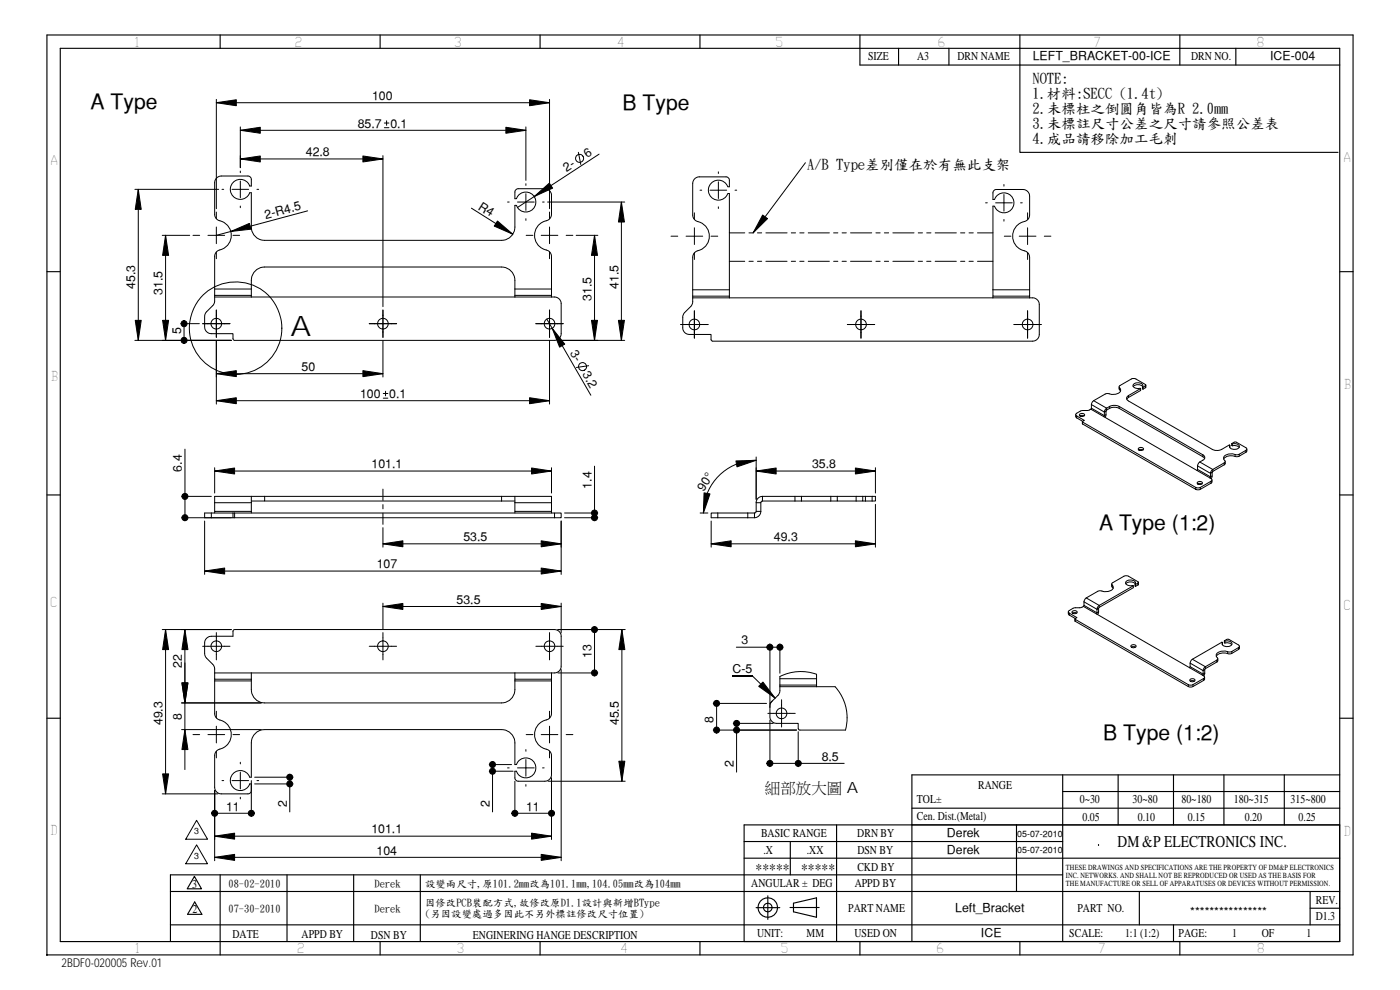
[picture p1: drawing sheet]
<svg xmlns="http://www.w3.org/2000/svg" width="420mm" height="297mm" viewBox="0 0 420 297" stroke-linecap="round" stroke-linejoin="round" font-family="sans-serif">
<g fill="none" stroke="#000" stroke-width=".34">
<path d="M14.1 10.5h392v276h-392zM18.1 14.5h384v268h-384zM66.1 10.5v4M114.1 10.5v4M162.1 10.5v4M210.1 10.5v4M258.1 10.5v9h144M269.7 14.5v5M284.8 14.5v5M306.1 10.5v35.2h95.5M354.1 10.5v9M370.9 14.5v5"/>
<path d="M14.1 81.5h4M402.1 81.5h4M14.1 148.5h4M402.1 148.5h4M14.1 215.5h4M402.1 215.5h4M318.9 232.5v50M318.9 237.5h83.1M335.6 232.5v15M352.2 232.5v15M367.3 232.5v15M385.4 232.5v15"/>
<path d="M402.1 232.5h-128.4v50M223.3 257.5h178.7M223.3 252.5h95.6M237.2 252.5v10M251.1 247.5v35M273.7 242.5h128.4M305.1 247.5v20M402.1 247.5h-178.8v35M51.1 277.5h350.9M51.1 267.5h350.9M58.3 263l2.2 3.7h-4.3zM58.4 270.6l2.2 3.7h-4.3z"/>
<path d="M66.1 262.5v24M86.1 262.5v20M106.1 262.5v20M126.1 262.5v20M226.9 272.3h7.1M230.4 268.8v7M237.1 272.3h8.7M238.1 271l6.9-1.6v5.8l-6.9-1.6zM318.9 262.5h-267.8v20M341.9 267.5v10M352.2 277.5v5M393.2 267.5v10"/>
<path d="M393.2 272.5h8.8M114.1 282.5v4M162.1 282.5v4M210.1 282.5v4M258.1 282.5v4M306.1 282.5v4M354.1 282.5v4"/>
<circle cx="230.4" cy="272.3" r="2.91"/>
<circle cx="230.4" cy="272.3" r="1.29"/>
</g>
<circle cx="329.7" cy="253.4" r=".17" fill="#000"/>
<g fill="none" stroke="#000" stroke-width=".3">
<path d="M64.9 29.8v32.8M64.9 30.8h100M72.1 38.1v12.2M72.1 39.1h85.7M115.3 38.3h1.4M115.3 36.9h1.4M116 36.2v1.4M157.8 38.1v16M164.9 29.8v32.8M40.5 56.8h25.1M41.5 56.8v45.3M66.6 56.8h.5"/>
<path d="M69.6 56.8h5M72.1 51.3v.5M72.1 47.7h42.8M72.1 54.3v5M77.1 56.8h.5M114.9 46.7v45.3M157.8 55.1v.5M157.8 58.1v5M173.6 45.7l.7 3.6M179.8 46.2l-24.5 16.1M210.1 57.1h.5M213.1 57.1h5"/>
<path d="M215.6 51.6v.4M215.6 54.5v5.1M220.6 57.1h.5M241.7 48.8l-15.7 21.1h-1.2M301.3 55.4v.5M301.3 58.4v5M48.7 70.6h8.2M49.7 70.6v31.5M57.9 70.6h2M62.4 70.6h5M64.9 63.6v2M64.9 75.6v2"/>
<path d="M64.9 68.1v5M69.9 70.6h2M72.1 61.8v.5M92.3 63.3l-27.4 7.3M141.5 62.5l12.4 7.8M152.3 60.6h.5M155.3 60.6h5M157.8 65.6v.5M157.9 70.6h2M162.4 70.6h5M162.8 60.6h.5M164.3 60.6h23.2"/>
<path d="M164.9 63.6v2M164.9 68.1v5M164.9 75.6v2M169.9 70.6h2M172.9 70.6h6.5M178.4 70.6v31.5M186.5 60.6v41.5M201.4 70.9h2M205.9 70.9h5M208.4 63.9v1.9M208.4 68.3v5.1M208.4 75.9v2"/>
<path d="M213.4 70.9h2M215.6 62.1v.4M218.9 78.4h4.6M218.9 69.9h4.6M224.8 78.4h1.2M227.3 78.4h1.3M227.3 69.9h1.3M229.9 78.4h6.3M229.9 69.9h6.3M237.5 78.4h1.2M237.5 69.9h1.2M240 78.4h1.3"/>
<path d="M240 69.9h1.3M242.6 78.4h6.3M242.6 69.9h6.3M250.2 78.4h1.2M250.2 69.9h1.2M252.7 78.4h1.3M252.7 69.9h1.3M255.3 78.4h6.3M255.3 69.9h6.3M262.9 78.4h1.2M262.9 69.9h1.2M265.4 78.4h1.3"/>
<path d="M265.4 69.9h1.3M268 78.4h6.3M268 69.9h6.3M275.6 78.4h1.2M275.6 69.9h1.2M278.1 78.4h1.3M278.1 69.9h1.3M280.7 78.4h6.3M280.7 69.9h6.3M288.3 78.4h1.2M288.3 69.9h1.2M290.8 78.4h1.3"/>
<path d="M290.8 69.9h1.3M293.4 78.4h4.6M293.4 69.9h4.6M295.8 60.9h.5M298.8 60.9h5M301.3 65.8v.6M301.4 70.9h2M305.9 70.9h5M306.3 60.9h.5M308.4 63.9v1.9M308.4 68.3v5.1M308.4 75.9v2"/>
<path d="M313.4 70.9h2M54.2 97.1h5.6M55.2 97.1v5M60.8 97.1h8.2M64.4 86.7v-9.8a2.24 2.24 0 0 1 2.2-2.1 4.5 4.5 0 0 0 2.8-4.7 4.5 4.5 0 0 0-3.8-4l-.9-.7-.3-1.1v-9.5l.5-1.2 .7-.6 .8-.2h8.2l.5 .3 .3 .5v2.2h-.5a3 3 0 0 0-4.6-1.4 3 3 0 0 0 0 4.8 3 3 0 0 0 4.6-1.4h.5v10.3a4 4 0 0 0 4 4h71.1a4 4 0 0 0 4-4v-6.5h.5a3 3 0 0 0 4.6 1.4 3 3 0 0 0 0-4.8 3 3 0 0 0-4.6 1.4h-.5v-2.2l.3-.5 .5-.3h8.2l.9 .2 .7 .6 .4 .8v6.1a2.19 2.19 0 0 1-2.1 2.1 4.5 4.5 0 0 0-3 4.7 4.5 4.5 0 0 0 3.9 4l.6 .5 .6 1v10.1M64.4 86.7h11M64.4 86.7v1.9M64.4 88.6v.5M64.4 89.1h102l1.3 .5 .7 1.1v9.8l-.7 1.2-1.3 .4h-96l-.5-.4v-1.6h-6.9l-.8-.4-.6-.8-.2-.8 .1-3.6 .4-.8 2.3-2.4 .2-.8zM64.4 88.6h11M64.9 93v8.2M75.4 86.7v1.9"/>
<path d="M75.4 88.6v.5M110.8 97.1h8.2M114.9 93v8.2M154.5 86.7a7.6 7.6 0 0 0-.4-4.4l-1.2-1.4-1.2-.6-1.2-.2h-71.1a4 4 0 0 0-4 4v2.6M154.5 86.7h11M154.5 86.7v1.9M154.5 88.6v.5M154.5 88.6h11M160.8 97.1h8.2M164.1 95.7l13.2 22.9M164.9 93v8.2M165.5 86.7v1.9"/>
<path d="M165.5 88.6v.5M204.3 97.4h8.2M207.9 87v-9.8a2.28 2.28 0 0 1 2.1-2.2 4.5 4.5 0 0 0 2.9-4.6 4.5 4.5 0 0 0-3.8-4l-.9-.8-.3-1.1v-9.4l.4-1.3 1.2-.7h8.6l.5 .3 .3 .5v2.1h-.5a3 3 0 0 0-4.6-1.4 3 3 0 0 0 0 4.9 3 3 0 0 0 4.6-1.4h.5v28.9M207.9 87v1.9M207.9 88.9v.5M207.9 89.4h102.4l1.2 .7 .4 .9v9.8l-.8 1.1-1.2 .5h-96l-.5-.4v-1.6l-6.9-.1-.9-.4-.5-.7-.2-.8v-3.7l.4-.8 2.3-2.3 .3-.9zM207.9 87h11M207.9 88.9h11M208.4 93.3v8.2M218.9 87v1.9M218.9 88.9v.5M254.3 97.4h8.2"/>
<path d="M258.4 93.3v8.2M298 87v-25.2h.5a3 3 0 0 0 4.6 1.5 3 3 0 0 0 0-4.9 3 3 0 0 0-4.6 1.5h-.5v-2.2l.3-.6 .5-.2h8.2l.8 .1 .8 .6 .4 .9v6a2.22 2.22 0 0 1-2.2 2.1 4.5 4.5 0 0 0-2.9 4.7 4.5 4.5 0 0 0 3.9 4.1l.9 .7 .3 1.1v9.8M298 87v1.9h11v-1.9M298 88.9v.5M298 87h11M304.3 97.4h8.2M308.4 93.3v8.2M309 88.9v.5M40.5 102.1h28.9M64.9 102.2v19M64.9 112.1h50M114.9 102.2v10.9"/>
<path d="M115 119.5h1.4M115 118.1h1.4M115.7 117.4v1.4M164.9 102.2v19M167.4 102.1h20.1M176.7 109.7l-3.7 .6M335.9 116.1l.1 .8M336 116.4v.5M336 116.9l.3 .4M336 116.4l.2 .1a1.51 1.51 0 0 1-2 1.9l-1.8-.3-.6 .1-3.6 2M338.7 118.7v.6l-.5 .5M338.7 118.7l-.2 .1a.83 .83 0 0 0-.4 .8 .83 .83 0 0 0 .6 .7l25.3 14.6 1.9 .2 3-1.6 .2 .1-.1 .3a1.69 1.69 0 0 0 2.5 .7 .82 .82 0 0 0 .3-1.1 .82 .82 0 0 0-1-.4h-1.1"/>
<path d="M340.1 116a2.01 2.01 0 0 1 2.8 0M342.3 116.6v.6l-3.6 2.1M342.3 116.6l-3.6 2.1M342.9 116.1l.1 .7M343 116.2v.6M343 116.2l-.1-.1 .1-.3a1.69 1.69 0 0 0-2.5-.7l-.5 .5a1.61 1.61 0 0 0 2.2 .9l.1 .1M343.7 115.8v.5M343.7 116.3l-.7 .5M343.7 115.8l.1-.4-2.9-1.7-1-.1-3.9 2.1-.1 .4 .1 .3M343.7 115.8l-.7 .4M343.9 115.6l-.2 .7M55.5 134.8v20.5"/>
<path d="M64.9 120.2h100M178.4 139.9v15.4M226.9 138.1a15.8 15.8 0 0 0-15.8 15.8M226.9 137.1v12.7M322.8 124.4l.1 .7 .2 .3M323.1 125.4l1.8 1M323.1 124.8v.6M323.1 124.8l2.3 1.3-.6 .4 .1 .1M324.1 124.2l.4-.1a.55 .55 0 0 1 .7 0 .55 .55 0 0 1 .1 .7l-.7 .2a.49 .49 0 0 1-.5-.2 .49 .49 0 0 1 0-.6zM324.1 124.8l.6-.2 .6 .2M324.8 126.5l.1 .7M324.9 126.6v.6"/>
<path d="M324.9 127.2l33.9 19.6M324.9 126.6l33.9 19.6M327.4 122.8l3.9 2.2M327.4 122.8l-1 .4-2.1 .1-1.4 .9 .2 .6M327.5 122.5l-.1 .3M327.5 122.5l3.9 2.2M327.5 121.4v1.1M328.2 120.2l-.7 1.2 3.9 2.2v1.1M328.2 120.2l3.9 2.3M331.3 125l31.8 18.4M331.4 124.7l-.1 .3M331.9 124.4l-.3 .8"/>
<path d="M331.9 123.4v1l-.5 .3M332.1 122.5v.5M332.1 122.5l-.5 .5-.2 .6 .5-.2M332.1 123l-.2 .4M333 122.5l1.7-.3 1.2 .3M333 122.5l-.9 .5M333 121.9v.6M333 121.9l-.9 .6M333 121.9l1.2-.3 1.7 .3M335.9 121.9v.6l25.1 14.5M335.9 121.9l25.1 14.6M341.7 134.5l.7-.3a.55 .55 0 0 1 .8 .5 .55 .55 0 0 1-.9 .5 .52 .52 0 0 1-.6-.7z"/>
<path d="M341.8 135l.7-.2 .5 .2M359.4 139.8l3.9 2.2v1.1M359.4 139.8v1M360.1 138.6l-.7 1.2M360.1 138.6l3.9 2.3M361 137l.5 .6M361 136.5l.2 .1a.83 .83 0 0 1 .4 .8 .83 .83 0 0 1-.6 .7l-.9 .5M361 136.5v.5M367.4 138.9l-3.4 2M367.4 139.4l-3.4 2M367.4 138.9v.5M367.7 138.5v.7l-.3 .2"/>
<path d="M369.1 133.6v.7M369.7 133.1l.1 .7M369.7 133.1l.7-.4h.6l3 1.7 .2 .4-.3 .3M369.8 133.8h1.4l.7 .5M369.8 133.2v.6M370.7 136.9a2.87 2.87 0 0 0-3.4 .9M370.7 136.4v.5M370.7 136.4l-1.4-.2a2.05 2.05 0 0 0-2.1 1.3l.5 .9-.3 .5M371.9 136.3v.6h-1.2M371.9 136.3l-1.2 .1M373.9 135.7l-2 1.2M373.9 135.1v.6"/>
<path d="M373.9 135.1l-2 1.2M374.2 134.7v.7l-.3 .3M54.5 155.3h15.4M54.5 148.9h8.9M61.4 156.3v16M61.4 153.9h2v1.4h-2zM63.4 153.9h6.5M64.4 140.3v7.6M64.4 141.3h101.1M64.4 150.8v2.6M64.4 150.8h11M69.9 155.3h.5"/>
<path d="M69.9 153.9h.5M69.9 153.9v1.4M70.4 153.9v1.4M70.4 155.3h96M70.4 153.9h96M75.4 148.9v1.9M75.4 148.9h4M75.4 150.8v2.6M75.4 148.9h-11v1.9M75.4 153.4h-11v.5M75.4 153.4v.5M79.4 148.9v1.4h-4"/>
<path d="M79.4 148.9h71.1M79.4 150.3h71.1M114.9 146.7v3.4M114.9 151.4v1.3M114.9 153.9v3.4M114.9 158.3v5.9M150.5 150.3h4M150.5 148.9h4M150.5 148.9v1.4M154.5 148.9h11v1.9M154.5 148.9v1.9M154.5 150.8v2.6"/>
<path d="M154.5 150.8h11M165.5 140.3v7.6M165.5 153.4h-11v.5M165.5 150.8v3.1M166.4 153.9h2v1.4h-2zM168.4 156.3v16M169.4 155.3h10M169.4 153.9h10M210.1 153.9h2.3M213.4 156.3v7.9M215.4 153.9h-2v1.4h2M215.4 155.3h9"/>
<path d="M215.4 153.9h9M215.4 153.9v1.4M224.4 153.9h2M224.4 153.9v1.4M224.4 155.3h2M226.4 153.9v1.4M226.9 153.4l-.5 .5M226.9 153.4h1.4M226.9 150.8v2.6M226.9 150.8h1.4M226.9 141.3h35.8M228.3 153.4l-.4 1.2-.7 .6-.8 .1"/>
<path d="M228.3 150.8v2.6M228.8 148.9l-1.1 .4-.6 .7-.2 .8M228.8 150.3l-.5 .5M228.8 148.9h9.8M228.8 150.3h9.8M228.8 148.9v1.4M238.6 148.9h1.9M238.6 148.9v1.4M238.6 150.3h1.9M240.5 148.9v1.4M240.5 150.3h8.8M240.5 148.9h8.8"/>
<path d="M249.3 148.9h2M249.3 148.9v1.4M249.3 150.3h2M251.3 148.9v1.4h5.6M251.3 148.9h5.6M256.9 148.9h2M256.9 148.9v1.4M258.9 148.9h2.8M258.9 150.3h2.8M258.9 148.9v1.4h-2M259.7 148.9v1.4M261.7 148.9h1v1.4h-1"/>
<path d="M261.7 148.9v1.4M262.7 151.3v12.9M262.7 140.3v7.6M358.8 146.2l.7 .2 .7-.2v.6l-1.2 .1zM359.3 144.8a.82 .82 0 0 1 .9-.4 .82 .82 0 0 1 .6 .6l-.4 .4a.74 .74 0 0 1-1.1-.6zM359.4 140.8l3.9 2.3M359.4 140.8l-.2 .4M359.4 145.2l.7-.2 .6 .2M363.1 143.4l.6 .5-.3 .5M363.3 143.1l-.2 .3M363.4 144.4v.6M363.4 145l-3.2 1.8"/>
<path d="M363.4 144.4l-3.2 1.8M363.7 144v.7l-.3 .3M363.8 141.8v1l-.5 .3M363.8 142.8l-.3 .8M364 140.9l-.5 .5-.2 .6 .5-.2M364 141.4l-.2 .4M364 140.9v.5M61.4 171.3h107M114.9 163.2h53.5M213.4 163.2h49.3M326 179.4l-.7 1.2M326 179.4l3.9 2.3"/>
<path d="M333.6 175.2l.2 .9M333.8 175.6l.1 .1a1.22 1.22 0 0 1-.1 1.3 1.22 1.22 0 0 1-1.2 .5l-3-.1-3.6 2M333.8 175.6v.5M333.8 176.1l.3 .4M337.9 175.2a2.01 2.01 0 0 1 2.8 0M340.1 175.8v.5l-10.2 5.9M340.1 175.8l-10.2 5.9M340.6 175.3l.2 .6M340.8 175.3v.6M340.8 175.3h-.2l.2-.3a1.69 1.69 0 0 0-2.6-.7l-.4 .5a1.6 1.6 0 0 0 2.1 .9l.2 .1M341.5 174.9v.6M341.5 175.5l-.7 .4"/>
<path d="M341.5 174.9l.1-.3-2.9-1.7-1-.1-3.9 2.1-.2 .3 .2 .4M341.5 174.9l-.7 .4M341.7 174.7l-.2 .8M49.7 188.9v49.3M55.5 188.9v42M60.8 193.9h8.2M61.8 191.7l.8-.6 .8-.2h6.5v-1.6l.5-.4h96l1.3 .4 .7 1.2v9.8l-.7 1.2-1.3 .4h-102v-1.4l-.2-.8-2.3-2.4-.4-.8-.1-3.6zM64.9 189.8v8.2M69.4 188.9h-20.7M110.8 193.9h8.2M114.9 181v7.8M114.9 182h53.5"/>
<path d="M114.9 189.8v8.2M160.8 193.9h8.2M164.9 189.8v8.2M167.4 188.9h20.2M168.4 181v8.9M178.4 188.9v13M186.6 188.9v45.5M221 194.2h13M231.1 193.2v17.7M234 193.2v8.8M320.6 183.6v.7l.3 .3M320.9 184.6l1.8 1"/>
<path d="M320.9 184v.6M320.9 184l2.3 1.3-.5 .3M321.8 183.4l.3-.1a.65 .65 0 0 1 .8 0 .65 .65 0 0 1 .2 .7 .75 .75 0 0 1-.8 .2 .75 .75 0 0 1-.5-.7zM321.9 184l.6-.2 .6 .2M322.6 185.7l.1 .7M322.7 185.8v.6M322.7 186.4l33.9 19.6M322.7 185.6v.2M322.7 185.8l33.9 19.6M325.2 181.9l35.7 20.7M325.2 181.9l-.9 .4-2 .1-1.4 .8a.42 .42 0 0 0-.3 .4 .42 .42 0 0 0 .3 .4M325.3 181.6l-.1 .3"/>
<path d="M325.3 181.6l3.9 2.3M325.3 180.6l3.9 2.2v1.1M325.3 180.6v1M329.2 183.9l-.2 .3M329.7 183.6l-.3 .8M329.7 182.5v1.1l-.5 .3M329.9 181.7v.5M329.9 181.7l-.5 .5-.2 .6 .5-.3M329.9 182.2l-.2 .3M339.5 193.6l.3-.1a.65 .65 0 0 1 .7 0 .65 .65 0 0 1 .3 .7 .75 .75 0 0 1-.8 .2 .75 .75 0 0 1-.6-.7zM339.5 194.2l.7-.2 .6 .2M357.2 199l3.9 2.2"/>
<path d="M357.2 199v1M357.9 197.8l-.5 .5-.2 .7M357.9 197.8l3.8 2.2M365.2 198.1l-3.5 1.9M365.2 198.6l-3.5 2M365.2 198.1v.5M365.5 197.7v.7l-.3 .2M366.9 192.8l-.1 .6M367.4 192.3l.2 .6M367.4 192.3h1.1a.92 .92 0 0 1 .9 .3 .92 .92 0 0 1 .1 1.1l-.8 .3a1.2 1.2 0 0 1-1.3 0 1.2 1.2 0 0 1-.5-1.2l-.2-.1-8.8 5.1M367.4 192.3l.9-.5 .5 .1 3 1.7 .1 .4-.2 .3M367.6 192.9l1.4 .1 .7 .4"/>
<path d="M367.6 192.4v.5M368.4 196.1a2.91 2.91 0 0 0-3.4 .8M368.4 195.5v.6M368.4 195.5l-1.3-.2a2.07 2.07 0 0 0-2.1 1.4l.5 .9-.3 .5M369.7 195.5v.5l-1.3 .1M369.7 195.5h-1.3M371.7 194.9l-2 1.1M371.7 194.3v.6M371.7 194.3l-2 1.2M372 193.9v.7l-.3 .3M54.5 218.9h23.9M54.5 210.9h23.9"/>
<path d="M64.4 204.3v9.8a2.25 2.25 0 0 0 2.2 2.1 4.5 4.5 0 0 1 2.8 4.7 4.5 4.5 0 0 1-3.8 4l-.9 .7-.3 1.1v9.5l.4 1.2 1.2 .8h8.6l.5-.3 .3-.7M64.4 201.9v1.9h11M64.4 203.8v.5M64.4 204.3h11M64.9 213.4v2M64.9 217.9v5M75.4 201.9v1.9M75.4 203.8v.5M154.5 203.8v.5M154.5 204.3a7.6 7.6 0 0 1-.4 4.4l-1.2 1.4-1.2 .6-1.2 .2h-71.1a4 4 0 0 1-4-4v-2.6M154.5 204.3h11M154.5 201.9v1.9h11"/>
<path d="M164.9 213.4v2M164.9 217.9v5M165.5 201.9v1.9M165.5 203.8v.5M165.5 204.3v9.8a2.18 2.18 0 0 1-2.1 2.1 4.5 4.5 0 0 0-3 4.7 4.5 4.5 0 0 0 3.9 4l.9 .7 .3 1.1v6.1l-.7 1.2-1.3 .4h-8.2l-.5-.3-.3-.5v-2.2h.5a3 3 0 0 0 4.6 1.4 3 3 0 0 0 0-4.8 3 3 0 0 0-4.6 1.4h-.5v-6.5a4 4 0 0 0-4-4h-71.1a4 4 0 0 0-4 4v10.3h-.5a3 3 0 0 0-4.6-1.4 3 3 0 0 0 0 4.8 3 3 0 0 0 4.6-1.4h.5M167.4 201.9h12M168.4 200.9v57.4M214 219.1h25.1M214 211.1h16M215.1 211.1v8M219.9 202.8h5.9zM220.1 217h12"/>
<path d="M221.1 217v14.7M225.8 202.8l6.8 6.7M230.5 214h8.2M231.1 216v14M231.8 210.3l-.7 .8v1.2M234 205.5v.5M234 206h16.6a13.9 13.9 0 0 1 3.1 13.1h-13.6l-.5-.4v-1.7h-6.5l-1.3-.4-.7-1.2v-4l.4-.8 2.3-2.4 .2-.8zM234 203.6h11.1M234 205.5h11.1M234.6 210v8.1M239.6 219.5v10.5M245.1 203.6v-1.3a13.9 13.9 0 0 0-11.1 .7v2.5"/>
<path d="M245.1 203.6v1.9M245.1 205.5v.5M356.6 205.4v.6M356.6 205.4l.7 .2 .7-.2M357.1 203.9l1-.3 .4 .2 .1 .4a.84 .84 0 0 1-.8 .4 .84 .84 0 0 1-.7-.7zM357.2 200l-.2 .3M357.2 200l3.9 2.3M357.2 204.4l.6-.2 .7 .2M358 205.4l-.1 .7-1.3-.1M360.9 202.6l.6 .5-.3 .5M361.1 202.3l-.2 .3M361.1 201.2v1.1"/>
<path d="M361.2 203.6v.6M361.2 204.2l-3.2 1.8M361.2 203.6l-3.2 1.8M361.5 203.2v.7l-.3 .3M361.6 202l-.3 .8M361.6 200.9v1.1l-.5 .3M361.6 200.9l-.5 .3M361.7 200l-.4 .5-.2 .7M361.7 200.6l-.1 .3M361.7 200v.6M48.7 238.2h16.7M57.9 220.4h2"/>
<path d="M62.4 220.4h5M64.4 237.2v21.1M64.9 225.4v2M66.6 234.2h.5M69.6 234.2h5M69.9 220.4h2M72.1 228.7v.5M72.1 239.2v.5M72.1 231.7v5M75.4 234.2v10.8M76.4 233.2h11.6M76.4 235.2h11.6"/>
<path d="M77.1 234.2h.5M87 233.2v10.4M146.8 229.4h6.7M146.8 231.4h7.2M147.8 229.4v14.2M152.3 230.4h.5M154.5 234.4v10.6M155.3 230.4h5M157.8 224.9v.5M157.8 235.4v.5M157.8 227.9v5M157.9 220.4h2"/>
<path d="M162.4 220.4h5M162.8 230.4h.5M164.5 234.4h23.1M164.9 225.4v2M165.5 233.4v18.5M169.9 220.4h2M231.1 229h22.3M59 246.1l3.3 5.7h-6.6zM59 253.5l3.3 5.7h-6.6zM64.4 244h11M64.4 257.2h104M64.4 250.9h101.1"/>
<path d="M154.5 244h11M14 286.5h.2M14 286.4l.2 .2M14.1 286.4v.2M14.1 286.4l-.1 .2"/>
<circle cx="173.9" cy="47.5" r="1.21"/>
<circle cx="64.9" cy="97.1" r="1.6"/>
<circle cx="70.7" cy="98.4" r="13.9"/>
<circle cx="114.9" cy="97.1" r="1.6"/>
<circle cx="164.9" cy="97.1" r="1.6"/>
<circle cx="208.4" cy="97.4" r="1.59"/>
<circle cx="258.4" cy="97.4" r="1.6"/>
<circle cx="308.4" cy="97.4" r="1.6"/>
<circle cx="174.8" cy="110" r="1.21"/>
<circle cx="64.9" cy="193.9" r="1.6"/>
<circle cx="114.9" cy="193.9" r="1.6"/>
<circle cx="164.9" cy="193.9" r="1.59"/>
<circle cx="234.5" cy="214" r="1.6"/>
</g>
<g fill="#000" stroke="#000" stroke-width=".3">
<path d="M64.9 30.8l6-.9v1.8z" fill-rule="evenodd"/>
<path d="M72.1 39.1l6-.9v1.8z" fill-rule="evenodd"/>
<path d="M151.8 38.2l6 .9-6 .9z" fill-rule="evenodd"/>
<path d="M158.9 29.9l6 .9-6 .9z" fill-rule="evenodd"/>
<path d="M41.5 56.8l.9 6h-1.8z" fill-rule="evenodd"/>
<path d="M72.1 47.7l6-.9v1.8z" fill-rule="evenodd"/>
<path d="M108.9 46.8l6 .9-6 .9z" fill-rule="evenodd"/>
<path d="M160.3 59l4.6-4.1 1 1.6z" fill-rule="evenodd"/>
<path d="M49.7 70.6l.9 6h-1.8z" fill-rule="evenodd"/>
<path d="M69.3 69.4l5.5-2.4 .5 1.8z" fill-rule="evenodd"/>
<path d="M149.3 66.3l4.6 4-5.6-2.5z" fill-rule="evenodd"/>
<path d="M178.4 70.6l.9 6h-1.8z" fill-rule="evenodd"/>
<path d="M186.5 60.6l.9 6h-1.8z" fill-rule="evenodd"/>
<path d="M228.9 64.5l1.4 1.1-4.3 4.3z" fill-rule="evenodd"/>
<path d="M54.7 96.4l.5-.2v.9v-.9a.9 .9 0 0 1 .9 1.2 .9 .9 0 0 1-1.4 .5 .9 .9 0 0 1 0-1.5z" fill-rule="evenodd"/>
<path d="M165.7 98.5l3.8 4.8-1.6 .9z" fill-rule="evenodd"/>
<path d="M40.6 96.1h1.8l-.9 6z" fill-rule="evenodd"/>
<path d="M48.8 96.1h1.8l-.9 6z" fill-rule="evenodd"/>
<path d="M54.6 101.5a.9 .9 0 0 1 1.5 .3 .9 .9 0 0 1-.9 1.2v-.9v.9a.9 .9 0 0 1-.8-.5 .9 .9 0 0 1 .2-1z" fill-rule="evenodd"/>
<path d="M64.9 112.1l6-.9v1.8z" fill-rule="evenodd"/>
<path d="M108.9 111.2l6 .9-6 .9z" fill-rule="evenodd"/>
<path d="M177.5 96.1h1.8l-.9 6z" fill-rule="evenodd"/>
<path d="M185.6 96.1h1.8l-.9 6z" fill-rule="evenodd"/>
<path d="M64.9 120.2l6-.9v1.8z" fill-rule="evenodd"/>
<path d="M158.9 119.3l6 .9-6 .9z" fill-rule="evenodd"/>
<path d="M220.9 138.3l6-.2-5.7 2z" fill-rule="evenodd"/>
<path d="M55 148.2l.5-.2v.9v-.9a.9 .9 0 0 1 .9 1.2 .9 .9 0 0 1-1.4 .5 .9 .9 0 0 1 0-1.5z" fill-rule="evenodd"/>
<path d="M54.9 154.7a.9 .9 0 0 1 1.4 .3 .9 .9 0 0 1-.8 1.2v-.9v.9a.89 .89 0 0 1-.8-.5 .89 .89 0 0 1 .2-1z" fill-rule="evenodd"/>
<path d="M64.4 141.3l6-.9v1.8z" fill-rule="evenodd"/>
<path d="M159.5 140.4l6 .9-6 .9z" fill-rule="evenodd"/>
<path d="M177.9 153.2l.5-.2v.9v-.9a.9 .9 0 0 1 .9 1.2 .9 .9 0 0 1-1.4 .5 .9 .9 0 0 1 0-1.5z" fill-rule="evenodd"/>
<path d="M177.8 154.7a.9 .9 0 0 1 1.4 .3 .9 .9 0 0 1-.8 1.2v-.9v.9a.89 .89 0 0 1-.8-.5 .89 .89 0 0 1 .2-1z" fill-rule="evenodd"/>
<path d="M211.3 147.9l1.8 .3-2 5.7z" fill-rule="evenodd"/>
<path d="M226.9 141.3l6-.9v1.8z" fill-rule="evenodd"/>
<path d="M256.7 140.4l6 .9-6 .9z" fill-rule="evenodd"/>
<path d="M61.4 171.3l6-.9v1.8z" fill-rule="evenodd"/>
<path d="M114.9 163.2l6-.9v1.8z" fill-rule="evenodd"/>
<path d="M162.4 170.4l6 .9-6 .9z" fill-rule="evenodd"/>
<path d="M162.4 162.3l6 .9-6 .9z" fill-rule="evenodd"/>
<path d="M213.4 163.2l6-.9v1.8z" fill-rule="evenodd"/>
<path d="M256.7 162.3l6 .9-6 .9z" fill-rule="evenodd"/>
<path d="M49.7 188.9l.9 6h-1.8z" fill-rule="evenodd"/>
<path d="M55.5 188.9l.9 6h-1.8z" fill-rule="evenodd"/>
<path d="M114.9 182l6-.9v1.8z" fill-rule="evenodd"/>
<path d="M162.4 181.1l6 .9-6 .9z" fill-rule="evenodd"/>
<path d="M177.9 188.2l.5-.2v.9v-.9a.9 .9 0 0 1 .9 1.2 .9 .9 0 0 1-1.4 .4 .9 .9 0 0 1 0-1.4z" fill-rule="evenodd"/>
<path d="M186.6 188.9l.9 6h-1.8z" fill-rule="evenodd"/>
<path d="M230.3 193.7a.9 .9 0 0 1 1.5-.1 .9 .9 0 0 1-.5 1.4 .9 .9 0 0 1-1.1-.8h.9h-.9z" fill-rule="evenodd"/>
<path d="M233.4 193.6a.91 .91 0 0 1 1-.2 .91 .91 0 0 1 .6 .8h-1h1a.9 .9 0 0 1-1.3 .8 .9 .9 0 0 1-.3-1.4z" fill-rule="evenodd"/>
<path d="M54.6 204.9h1.8l-.9 6z" fill-rule="evenodd"/>
<path d="M55.5 218.9l.9 6h-1.8z" fill-rule="evenodd"/>
<path d="M54.6 204.9h1.8l-.9 6z" fill-rule="evenodd"/>
<path d="M177.8 201.3a.9 .9 0 0 1 1.4 .3 .9 .9 0 0 1-.8 1.2v-.9v.9a.89 .89 0 0 1-.8-.6 .89 .89 0 0 1 .2-.9z" fill-rule="evenodd"/>
<path d="M214.5 210.3l.6-.2v1v-1a.9 .9 0 0 1 .8 1.2 .9 .9 0 0 1-1.4 .5 .9 .9 0 0 1 0-1.5z" fill-rule="evenodd"/>
<path d="M214.4 218.4a.9 .9 0 0 1 1.5 .3 .9 .9 0 0 1-.8 1.2v-.8v.8a.89 .89 0 0 1-.9-.5 .89 .89 0 0 1 .2-1z" fill-rule="evenodd"/>
<path d="M220.5 216.3l.6-.1v.8v-.8a.9 .9 0 0 1 .8 1.1 .9 .9 0 0 1-1.4 .5 .9 .9 0 0 1 0-1.5z" fill-rule="evenodd"/>
<path d="M220.4 218.4a.9 .9 0 0 1 1.5 .3 .9 .9 0 0 1-.8 1.2v-.8v.8a.9 .9 0 0 1-.9-.5 .9 .9 0 0 1 .2-1z" fill-rule="evenodd"/>
<path d="M229 204.6l3.6 4.9-4.9-3.6z" fill-rule="evenodd"/>
<path d="M48.8 232.2h1.8l-.9 6z" fill-rule="evenodd"/>
<path d="M86.3 234.6a.9 .9 0 0 1 1.5 .3 .9 .9 0 0 1-.8 1.2v-.9v.9a.89 .89 0 0 1-.9-.6 .89 .89 0 0 1 .2-.9z" fill-rule="evenodd"/>
<path d="M86.4 232.5l.6-.2v.9v-.9a.9 .9 0 0 1 .8 1.2 .9 .9 0 0 1-1.4 .4 .9 .9 0 0 1 0-1.4z" fill-rule="evenodd"/>
<path d="M147.3 228.7l.5-.2v.9v-.9a.9 .9 0 0 1 .9 1.2 .9 .9 0 0 1-1.4 .4 .9 .9 0 0 1 0-1.4z" fill-rule="evenodd"/>
<path d="M147.2 230.8a.9 .9 0 0 1 1.4 .3 .9 .9 0 0 1-.8 1.2v-.9v.9a.9 .9 0 0 1-.8-.6 .9 .9 0 0 1 .2-.9z" fill-rule="evenodd"/>
<path d="M185.7 228.4h1.8l-.9 6z" fill-rule="evenodd"/>
<path d="M230.3 228.5a.9 .9 0 0 1 1.5 0 .9 .9 0 0 1-.5 1.4 .9 .9 0 0 1-1.1-.9h.9h-.9z" fill-rule="evenodd"/>
<path d="M238.9 228.4a.91 .91 0 0 1 1-.2 .91 .91 0 0 1 .6 .8h-.9h.9a.9 .9 0 0 1-1.3 .9 .9 .9 0 0 1-.3-1.5z" fill-rule="evenodd"/>
<path d="M63.7 243.5a.9 .9 0 0 1 1.4 0 .9 .9 0 0 1-.4 1.4 .9 .9 0 0 1-1.2-.9h.9h-.9z" fill-rule="evenodd"/>
<path d="M64.4 257.2l6-.9v1.8z" fill-rule="evenodd"/>
<path d="M64.4 250.9l6-.9v1.8z" fill-rule="evenodd"/>
<path d="M74.8 243.4a.9 .9 0 0 1 .9-.2 .9 .9 0 0 1 .6 .8h-.9h.9a.9 .9 0 0 1-1.2 .9 .9 .9 0 0 1-.3-1.5z" fill-rule="evenodd"/>
<path d="M153.8 243.5a.9 .9 0 0 1 1.4 0 .9 .9 0 0 1-.4 1.4 .9 .9 0 0 1-1.2-.9h.9h-.9z" fill-rule="evenodd"/>
<path d="M159.5 250l6 .9-6 .9z" fill-rule="evenodd"/>
<path d="M164.9 243.4a.91 .91 0 0 1 1-.2 .91 .91 0 0 1 .5 .8h-.9h.9a.9 .9 0 0 1-1.2 .9 .9 .9 0 0 1-.3-1.5z" fill-rule="evenodd"/>
<path d="M162.4 256.3l6 .9-6 .9z" fill-rule="evenodd"/>
</g>
<text font-size="8.5" x="87.2" y="100.7">A</text>
<g font-size="6.3">
<text x="27.2" y="32.7">A Type</text>
<text x="186.8" y="32.9">B Type</text>
<text x="329.8" y="159.2">A Type (1:2)</text>
<text x="331.1" y="222">B Type (1:2)</text>
</g>
<g font-size="5">
<text x="335.4" y="254.1">DM&amp;P ELECTRONICS INC.</text>
<text x="226.7" y="262.5">***** *****</text>
</g>
<text font-size="4.7" x="229.5" y="238">細部放大圖 A</text>
<g font-size="4.4">
<text x="309.8" y="24.8">NOTE:</text>
<text x="309.8" y="29.3">1.材料:SECC (1.4t)</text>
<text x="309.8" y="33.8">2.未標柱之倒圓</text>
<text x="340.4" y="33.8">角皆為R 2.0mm</text>
<text x="309.8" y="38.3">3.未標註</text>
<text x="327.3" y="38.3">尺寸公差之尺寸請</text>
<text x="362.2" y="38.3">參照</text>
<text x="370.9" y="38.3">公差表</text>
<text x="309.8" y="42.8">4.成品 移除</text>
<text x="322.9" y="42.8">請</text>
<text x="336" y="42.8">加工毛刺</text>
<text x="242.2" y="50.7">A/B Type差別</text>
<text x="268.4" y="50.7">僅在於有無此支架</text>
</g>
<g font-size="4.1">
<text x="40.3" y="14.1">1</text>
<text x="88.4" y="14">2</text>
<text x="136.2" y="14">3</text>
<text x="185.1" y="14.1">4</text>
<text x="232.6" y="14">5</text>
<text x="281.3" y="14">6</text>
<text x="328.1" y="14.1">7</text>
<text x="377.1" y="14">8</text>
<text x="15.1" y="49.4">A</text>
<text x="403.1" y="48.7">A</text>
<text x="15.2" y="114.4">B</text>
<text x="403.2" y="116.6">B</text>
<text x="15" y="182.2">C</text>
<text x="403.1" y="183">C</text>
<text x="15" y="250.6">D</text>
<text x="403.1" y="250.9">D</text>
<text x="40.5" y="286">1</text>
<text x="89.1" y="285.9">2</text>
<text x="137" y="286">3</text>
<text x="186.1" y="286">4</text>
<text x="234.2" y="286">5</text>
<text x="281" y="286.1">6</text>
<text x="329.5" y="285.9">7</text>
<text x="377.2" y="285.9">8</text>
</g>
<g font-size="3.7">
<text x="310" y="18">LEFT_BRACKET−00−ICE</text>
<text x="381.2" y="18">ICE−004</text>
<text x="111.6" y="30">100</text>
<text x="107.3" y="38.3">85.7</text>
<text x="117.1" y="38.3">0.1</text>
<text x="91.8" y="46.9">42.8</text>
<text x="176.3" y="47.5" transform="rotate(-33 176.3 47.5)">6</text>
<text x="170.1" y="51.6" transform="rotate(-33 170.1 51.6)">2−</text>
<text x="79.8" y="65.7" transform="rotate(-15 79.8 65.7)">2−R4.5</text>
<text x="143.3" y="62.6" transform="rotate(32 143.3 62.6)">R4</text>
<text x="40.6" y="86.7" transform="rotate(-90 40.6 86.7)">45.3</text>
<text x="48.8" y="88.5" transform="rotate(-90 48.8 88.5)">31.5</text>
<text x="185.6" y="86.7" transform="rotate(-90 185.6 86.7)">41.5</text>
<text x="177.5" y="90.3" transform="rotate(-90 177.5 90.3)">31.5</text>
<text x="54.3" y="100.1" transform="rotate(-90 54.3 100.1)">5</text>
<text x="171" y="105.9" transform="rotate(60 171 105.9)">3−</text>
<text x="90.5" y="111.3">50</text>
<text x="174.7" y="112.3" transform="rotate(60 174.7 112.3)">3.2</text>
<text x="108.1" y="119.4">100</text>
<text x="116.8" y="119.4">0.1</text>
<text x="54.6" y="141.5" transform="rotate(-90 54.6 141.5)">6.4</text>
<text x="111.5" y="140.5">101.1</text>
<text x="243.7" y="140.5">35.8</text>
<text x="177.5" y="146.6" transform="rotate(-90 177.5 146.6)">1.4</text>
<text x="211.2" y="147.5" transform="rotate(-58 211.2 147.5)">90°</text>
<text x="139.1" y="162.3">53.5</text>
<text x="232.3" y="162.3">49.3</text>
<text x="113.1" y="170.5">107</text>
<text x="137" y="181.1">53.5</text>
<text x="177.5" y="197.3" transform="rotate(-90 177.5 197.3)">13</text>
<text x="222.6" y="193.4">3</text>
<text x="54.6" y="200.5" transform="rotate(-90 54.6 200.5)">22</text>
<text x="219.9" y="202">C−5</text>
<text x="48.8" y="217.6" transform="rotate(-90 48.8 217.6)">49.3</text>
<text x="54.6" y="216" transform="rotate(-90 54.6 216)">8</text>
<text x="185.7" y="217.6" transform="rotate(-90 185.7 217.6)">45.5</text>
<text x="214.2" y="216.9" transform="rotate(-90 214.2 216.9)">8</text>
<text x="220.2" y="230.1" transform="rotate(-90 220.2 230.1)">2</text>
<text x="246.6" y="228.2">8.5</text>
<text x="67.9" y="243.2">11</text>
<text x="86.1" y="242" transform="rotate(-90 86.1 242)">2</text>
<text x="146.9" y="242" transform="rotate(-90 146.9 242)">2</text>
<text x="157.9" y="243.2">11</text>
<text x="111.5" y="250.1">101.1</text>
<text x="284.2" y="251.2">Derek</text>
<text x="113" y="256.4">104</text>
<text x="284.2" y="256.2">Derek</text>
<text x="286.7" y="273.7">Left_Bracket</text>
<text x="357.2" y="274.9">****************</text>
<text x="294.4" y="281.2">ICE</text>
<text x="18.4" y="290.2">2BDF0-020005 Rev.01</text>
</g>
<g font-size="3.6">
<text x="260.5" y="18">SIZE</text>
<text x="275.3" y="18">A3</text>
<text x="287.3" y="18">DRN NAME</text>
<text x="357.5" y="18">DRN NO.</text>
<text x="293.5" y="236.9">RANGE</text>
<text x="275.2" y="240.9">TOL±</text>
<text x="275.2" y="246">Cen. Dist.(Metal)</text>
<text x="324.1" y="241">0~30</text>
<text x="339.9" y="241">30~80</text>
<text x="354.6" y="241">80~180</text>
<text x="370.3" y="241">180~315</text>
<text x="387.3" y="241">315~800</text>
<text x="228.4" y="251.2">BASIC RANGE</text>
<text x="257.3" y="251.2">DRN BY</text>
<text x="324.9" y="246.3">0.05</text>
<text x="341.5" y="246.3">0.10</text>
<text x="356.5" y="246.3">0.15</text>
<text x="373.6" y="246.3">0.20</text>
<text x="389.7" y="246.3">0.25</text>
<text x="229.1" y="256.2">.X</text>
<text x="242.1" y="256.2">.XX</text>
<text x="257.3" y="256.2">DSN BY</text>
<text x="257.3" y="261.2">CKD BY</text>
<text x="57.7" y="266.3">3</text>
<text x="225.5" y="266.2">ANGULAR ± DEG</text>
<text x="256.5" y="266.2">APPD BY</text>
<text x="57.8" y="273.9">2</text>
<text x="254.6" y="273.7">PART NAME</text>
<text x="323.3" y="273.7">PART NO.</text>
<text x="394.9" y="271.2">REV.</text>
<text x="394.9" y="275.9">D1.3</text>
<text x="69.8" y="281.5">DATE</text>
<text x="90.5" y="281.5">APPD BY</text>
<text x="111.3" y="281.7">DSN BY</text>
<text x="141.9" y="281.7">ENGINERING HANGE DESCRIPTION</text>
<text x="227.2" y="281.2">UNIT:</text>
<text x="242.1" y="281.2">MM</text>
<text x="256.5" y="281.2">USED ON</text>
<text x="320.9" y="281.2">SCALE:</text>
<text x="337.6" y="281.2">1:1 (1:2)</text>
<text x="353.7" y="281.2">PAGE:</text>
<text x="369.7" y="281.2">1</text>
<text x="378.7" y="281.2">OF</text>
<text x="392.1" y="281.2">1</text>
</g>
<g font-size="3.1">
<text x="68.6" y="266">08-02-2010</text>
<text x="112.4" y="266">Derek</text>
<text x="127.6" y="266">設</text>
<text x="130.7" y="266">變兩尺寸,原101.2mm改</text>
<text x="162" y="266">為101.1mm,104.05mm改</text>
<text x="193.4" y="266">為104mm</text>
<text x="68.6" y="273.6">07-30-2010</text>
<text x="112.4" y="273.6">Derek</text>
<text x="127.6" y="275.2">(另因 變處過多因</text>
<text x="127.6" y="271.7">因</text>
<text x="130.7" y="271.7">修改</text>
<text x="135.4" y="275.2">設</text>
<text x="137" y="271.7">PCB裝配</text>
<text x="147.9" y="271.7">方式,故</text>
<text x="154.2" y="275.2">此不另外標註</text>
<text x="158.9" y="271.7">修改</text>
<text x="165.2" y="271.7">原D1.1設 與新增BType</text>
<text x="173" y="275.2">修改</text>
<text x="177.7" y="271.7">計</text>
<text x="179.3" y="275.2">尺寸位置)</text>
</g>
<g font-size="2.6">
<text x="58.3" y="250.3">3</text>
<text x="305.3" y="251.1">05−07−2010</text>
<text x="58.3" y="257.6">3</text>
<text x="305.3" y="256">05−07−2010</text>
</g>
<g font-size="2.3">
<text x="319.9" y="261">THESE DRAWINGS AND SPECIFICATIONS ARE THE PROPERTY OF DM&amp;P ELECTRONICS</text>
<text x="319.9" y="263.5">INC. NETWORKS. AND SHALL NOT BE REPRODUCED OR USED AS THE BASIS FOR</text>
<text x="319.9" y="265.9">THE MANUFACTURE OR SELL OF APPARATUSES OR DEVICES WITHOUT PERMISSION.</text>
</g>
</svg>
